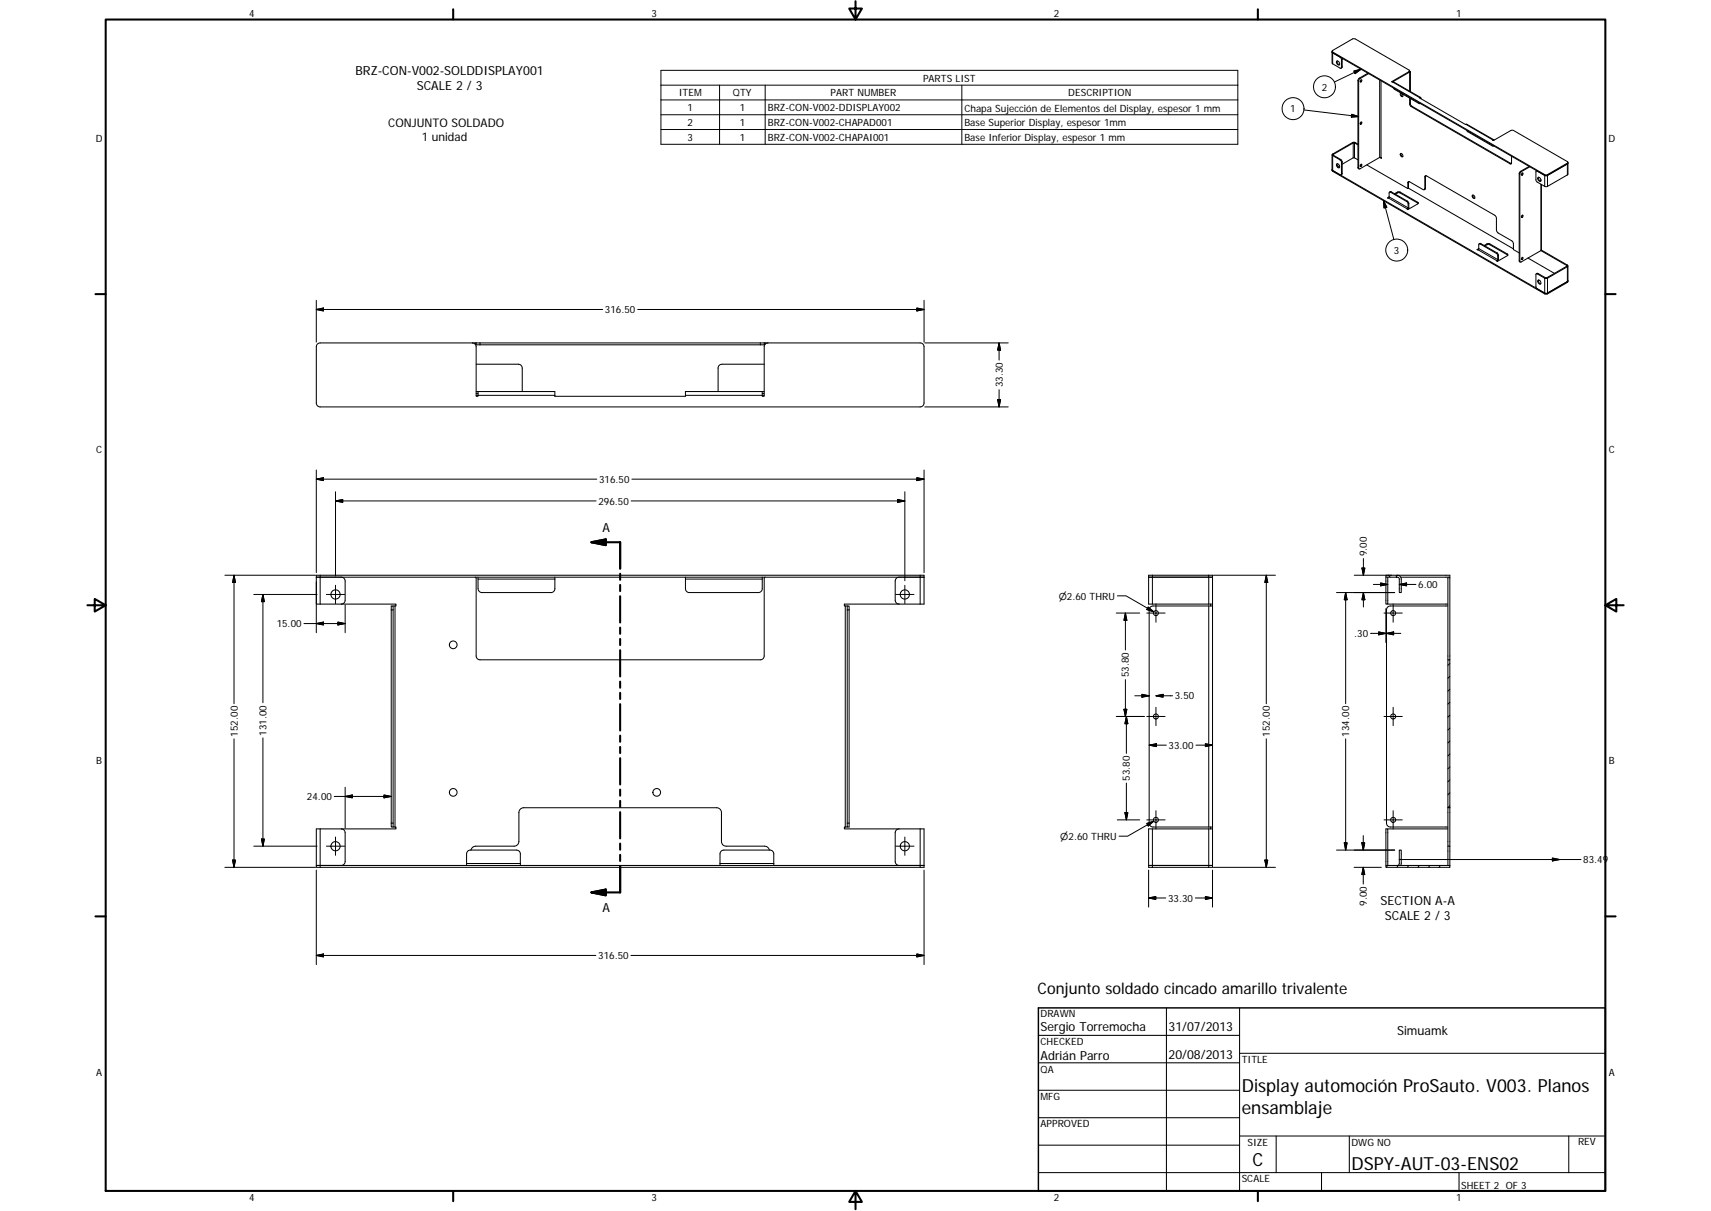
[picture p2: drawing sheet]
<svg xmlns="http://www.w3.org/2000/svg" width="594mm" height="420mm" viewBox="0 0 594 420" stroke-linecap="round" stroke-linejoin="round" font-family="sans-serif">
<g fill="none" stroke="#000" stroke-width=".36">
<path d="M462.5 18.1v3.9l3.1 1.7v-3.5l-2.9-1.9M462.5 18.1l.2 .2M462.5 17.8v.3M462.7 18.3l73.6 42.6M464.2 21.2a.8 .8 0 0 1 .8 .5 .8 .8 0 0 1-.2 .9l-.3-.2a.88 .88 0 0 1-.3-1.2zM464.3 21.1l.1 .9 .7 .5M465.9 20.2l.1 3-.4 .5M472.4 27.9l.2-.2a.36 .36 0 0 1 .2 .5 .36 .36 0 0 1-.6 .1zM472.6 27.7l-.3 .6M475 25.4l-3.2 1.8-.3 .6v30.5l.4 .3M475.2 25.5l-3.1 1.8-.4 .8 .1 30.4 .4 .1 6.8-4M483.5 28.4h-.3l6-3.6 .2-.3-18.9-11h-.9l-7.1 4.2 .1 .3 73.9 42.7h.7l7.2-4.3-.2-.3-18.8-10.9h-.7l-6.2 3.6-.2-.2h.5"/>
<path d="M483.5 28.4h.3l9.5 5.4M483.8 30.5l.4 .5 8.8 4.9M486.5 32.3l.1 .7 .5 .4M486.5 32.3a.57 .57 0 0 0-.2 .8 .57 .57 0 0 0 .8 .2l-.3-.8M489.4 25l.1 6.6M489.4 24.7l.3 .3v6.8M489.4 24.6l-.2 .5-5.7 3.3M489.5 34.1v2.2l.4 .7 34.6 19.9 .3-.2v-2.5M489.7 34.2v2l.5 .6 34.6 20M493.4 34.3a.34 .34 0 0 0-.1-.5 .34 .34 0 0 0-.5 .1l16 9.3 .5-.1 9.4 5.4M462.5 58.9l.2 .3M462.5 53.7v5.5l.2 .2 73.6 42.6h1l7-4.1 .1-5.6"/>
<path d="M462.7 59.2l73.6 42.5M464.1 56.9a.77 .77 0 0 1 .9 .4 .77 .77 0 0 1-.2 1l-.6-.5zM464.3 56.8l.1 .8 .7 .5M465.1 57.5l-.5 .3M471.5 50.3l-1.5-.7-7.1 4.1 2.8 1.7 .2 .5 .1 4.4-.4 .4M471.5 55.5l-1.5-.8-4 2.3M471.5 50l-1.1-.6h-.7l-7.1 4.1v.4l3 1.9 .2 4.7-.5 .2-2.6-1.5M472.4 42.5l.2-.1a.35 .35 0 0 1 .2 .5 .35 .35 0 0 1-.6 0zM472.4 57.2l.2-.2a.35 .35 0 0 1 .2 .5 .35 .35 0 0 1-.6 .1zM472.6 42.4l-.3 .5M472.6 57l-.3 .6M474.5 57.2l14.3 8.2"/>
<path d="M479 54.6h.5l.1 .4zM486.3 53.3a.62 .62 0 0 1 .7 .4 .62 .62 0 0 1-.2 .7l-.5-.5zM486.5 53.2l.1 .7 .5 .4M509.3 45.2l.4 .5 8.8 5M530.9 57.7l-3.1 1.8-.3 .6v30.5l.3 .3M531.2 57.9l-3 1.7-.5 .8 .1 30.5h.4l6.8-3.9M533.6 59.2l-.2 .1M544.4 56.6l-7.1 4.3h-1M544.4 56.3l-.1 4.3-7.3 4.2-.7-.1-2.9-1.9-.1-3.3 .3-.2 2.7 1.6M481.7 68.7l.6-.4-.3 .5zM482.5 66.7l.5-.2 5.9 3.5 .3 .5v1.6l-.4 .6M484.2 67.2l1.1-.6h.7l6.4 3.7 .1 .3-3.7 2.1-.2-.1 .3-.4v-1.4l-.5-.9-5.7-3.3-.4 .2v1.5"/>
<path d="M484.5 67.4l.8-.5h.7l6.4 3.7M488.8 65.4v-2.2l.5-.2 4.8 2.8 .5-.1 .1-4.3 .4-.4 23.9 13.7 .6 .8v4.3l.3 .7 5.1 3.2 .5 .7v2.2l2 1.2M489 65.3l-.2 .1M489 65.3l36.5 21M489.1 63l-.1 2.3M495 60.9l-.1 4.4-.4 .5M511.3 67.7a.64 .64 0 0 1 .7 .4 .64 .64 0 0 1-.3 .8l-.1-.1a.73 .73 0 0 1-.3-1.1zM511.4 67.7l.1 .6 .6 .4M528.5 74.7h.1a.36 .36 0 0 1 .2 .5 .36 .36 0 0 1-.6 0zM528.5 60.1l.1-.1a.35 .35 0 0 1 .1 .5 .35 .35 0 0 1-.5 .1zM528.6 74.7l-.4 .6M528.6 60l-.4 .6"/>
<path d="M534 61.6a.77 .77 0 0 1 .9 .4 .77 .77 0 0 1-.2 .9h-.2a1.05 1.05 0 0 1-.5-1.3zM534.2 61.5l.1 .8 .7 .5M535.2 64l-.2 23M512.8 86.6l.6-.3-.2 .4zM513.6 84.6l.6-.1 5.6 3.3 .5 .7-.1 1.6-.3 .6M515.3 85.2l1-.6h.9l6.2 3.5 .2 .4-3.7 2.2-.2-.1 .3-.4v-1.5l-.3-.7-5.9-3.4-.3 .2-.1 1.5M515.6 85.3l.9-.5h.6l6.5 3.7M528.6 89.3l-.4 .6M530.5 89.5l9.2 5.3M534 97.3a.77 .77 0 0 1 .9 .4 .77 .77 0 0 1-.2 .9l-.6-.5zM534.2 97.1l.1 .9 .7 .4M535 87l9.1 5.3-7.2 4.1-2.9-1.5-.6 .1"/>
<path d="M535.2 86.8l9.2 5.5-7.2 4.3-.9-.1-2.9-1.5v4.8l2.9 1.9M544.4 97.4l-7.1 4.3h-1M164 119a1.3 1.3 0 0 1 1.3 1.3v17.2h.7v-1.7M165.3 119h-54.1a1.3 1.3 0 0 0-1.4 1.3v19.5a1.34 1.34 0 0 0 1.4 1.4h208.3a1.34 1.34 0 0 0 1.3-1.4v-19.5a1.3 1.3 0 0 0-1.3-1.3h-54.2M165.3 119.6h100M165.3 119l-.1 .6M165.3 119h100M265.3 119.6h.2M265.3 119v.6M266.7 119a1.3 1.3 0 0 0-1.4 1.3v17.2h-.6v-1.7M165.3 126.4h14.7a1.41 1.41 0 0 1 1.3 1.3v8.1M165.3 135.8h27.4v1.7h45.3v-1.7h27.3"/>
<path d="M165.3 136.5h.7M264.7 136.5h.6M265.3 126.4h-14.6a1.37 1.37 0 0 0-1.4 1.3v8.1M398.8 199.6h22.2v10h-22.2zM481.2 199.6h3.7v.7h-3.7zM484.9 199.6h18.5v.7M485.2 199.6a1.38 1.38 0 0 1 1.3 1.3v4.7h-.6l-.1-4.9-.4-.4h-.5M109.8 200.3h211M118.5 209.6h19v.6h-1M118.5 200.3a1.34 1.34 0 0 1 1.3 1.3v6.7a1.34 1.34 0 0 1-1.3 1.3M118.5 209.6h-8.7v-10h211v10h-27.6v.6h1M135.8 210.2h.7v76.7h-.7z"/>
<path d="M165 200.3l.3 .3v27a1.3 1.3 0 0 0 1.4 1.3h97.3a1.3 1.3 0 0 0 1.3-1.3v-27l.4-.3M166 200.3v4a1.41 1.41 0 0 0 1.3 1.3h24a1.34 1.34 0 0 0 1.4-1.3v-4M264.7 200.3v4a1.38 1.38 0 0 1-1.4 1.3h-24a1.34 1.34 0 0 1-1.3-1.3v-4M294.2 210.2h.6v76.7h-.6zM312.2 200.3a1.34 1.34 0 0 0-1.4 1.3v6.7a1.34 1.34 0 0 0 1.4 1.3M398.8 200.3h22.2M420.3 209.6v.6M421 209.6v78M421 210.2h-20.7a1.34 1.34 0 0 0-1.3 1.4v74a1.34 1.34 0 0 0 1.3 1.3h20.7M481.2 200.3v9.3h.7v-9.3M481.9 209.6h20.8M486.4 200.3h17v28.6"/>
<path d="M502.7 210.2h-20a1.34 1.34 0 0 0-1.3 1.4v74a1.34 1.34 0 0 0 1.3 1.3h20M502.7 200.3v28.6M502.7 228.9h.7v51.3h-.7zM118.5 287.6h-8.7v12.7h1.4M118.5 287.6a1.34 1.34 0 0 1 1.3 1.3v10a1.37 1.37 0 0 1-1.3 1.4M136.5 286.9h1v.7h-19M163.5 294.9a1.7 1.7 0 0 1 1.7-1.3h13.3a1.68 1.68 0 0 0 1.7-1.7v-10a1.68 1.68 0 0 1 1.6-1.7h67a1.69 1.69 0 0 1 1.7 1.7v10a1.62 1.62 0 0 0 1.7 1.7h13.3a1.7 1.7 0 0 1 1.6 1.3M294.2 286.9h-1v.7h19M312.2 287.6a1.34 1.34 0 0 0-1.4 1.3v10a1.37 1.37 0 0 0 1.4 1.4M312.2 287.6h8.6v13.3h-211v-.6h1.4M420.3 286.9v.7M421 287.6v13.3h-22.2v-.6h1.3"/>
<path d="M421 287.6h-22.2v12.7h1.3M481.9 287.6h20.8M502.7 293.6v6.7M502.7 280.2v13.4h.7M503.4 280.2v13.4M503.4 293.6v6.7M111.2 300.3h209.6M162 300.3v-4.1a1.3 1.3 0 0 1 1.3-1.3h16a1.34 1.34 0 0 1 1.4 1.3v4.1M250 300.3v-4.1a1.34 1.34 0 0 1 1.3-1.3h16a1.3 1.3 0 0 1 1.4 1.3v4.1M421 300.3h-20.9M481.2 300.3h22.2v.6h-22.2zM481.2 300.3v-12.7h.7v12.7"/>
<path d="M486.4 300.3l.1-5.4h-.6v4.7l-.2 .5-.5 .2M360.5 359.2h69.9M405 349.7v63.5M430.4 349.7v63.5M360.5 368.7h69.9M360.5 378.3h69.9M430.4 365.4h127M360.5 387.8h69.9M360.5 397.3h69.9M430.4 394.1h127M443.1 394.1v12.7M468.5 394.1v12.7"/>
<path d="M544.7 394.1v12.7M360.5 406.8h196.9M458.8 406.8v6.4M506.6 406.8v6.4"/>
<circle cx="528.6" cy="89.7" r=".37"/>
<circle cx="116.5" cy="206.2" r="1.6"/>
<circle cx="314.2" cy="206.2" r="1.59"/>
<circle cx="401.3" cy="212.7" r=".87"/>
<circle cx="483.7" cy="212.7" r=".87"/>
<circle cx="157.4" cy="223.7" r="1.34"/>
<circle cx="401.3" cy="248.6" r=".87"/>
<circle cx="483.7" cy="248.6" r=".88"/>
<circle cx="157.4" cy="274.9" r="1.34"/>
<circle cx="228" cy="274.9" r="1.34"/>
<circle cx="116.5" cy="293.6" r="1.6"/>
<circle cx="314.2" cy="293.6" r="1.58"/>
<circle cx="401.3" cy="284.5" r=".87"/>
<circle cx="483.7" cy="284.5" r=".87"/>
</g>
<g fill="none" stroke="#000" stroke-width=".35">
<path d="M462.7 18.1v4M229.5 24.4h200.3v25.7h-200.3zM229.5 29.5h200.3M229.5 34.7h200.3M229.5 39.8h200.3M249.8 29.5v20.6M265.7 29.5v20.6M334 29.5v20.6M452.7 38.1l19 2.3M466 23.2l-.2 .2M466 20.5l-.2 .2M469.3 39.6l2.4 .8-2.5 .2z"/>
<path d="M470.1 24.6l2.5-.6-2.1 1.5zM471.5 27.9l.2 .2M471.9 27.1l.3 .2M472.6 24l-9.3 4.5M479 27.8v26.8M479.5 28v26.6M483.5 28.4l9.4 5.5M489.2 24.8v.3M489.6 24.8l-.2 .1M489.7 36l-.2 .2M489.7 25l-.2 .1M490.2 36.8l-.3 .2"/>
<path d="M229.5 44.9h200.3M462.7 53.4l.2 .2-.2 .4v5.4M465.5 55.4l-.2 .1M466 56.2l-.2 .1M469.6 49.5l.3 .1v5.2M470.5 49.5l-.2 .1v5.2M471.5 58.2l.2 .1M509 43.1l9.4 5.6M524.6 56.7l-.2 .2M527.9 59.5l.3 .1M544.2 56.6v4.1M466 60.3l-.2 .1"/>
<path d="M480.4 69.6l3.6 13.5M480.4 69.6l1.1 2.3-1 .3zM482.1 68.7l6.6 4M482.3 68.3l6.6 3.8 .3-.1M483 66.5l-.2 .2M485.2 66.7v.2M486.1 66.7v.2M488.7 69.8l-.3 .1M489 63.3l-.2 .1M489.2 70.6l-.3 .2M492.3 70.2v.3M494.9 65.3l-.2 .1"/>
<path d="M494.9 61.2l-.2 .2M527.5 60.3l.2 .1M535 62.3v.4M535 63.9v23.1M536.3 60.6v4.1M537.3 60.6v4.1M513.2 86.7l6.6 3.9M513.4 86.3l6.6 3.8 .3-.2M514.2 84.5l-.3 .1M516.3 84.6v.3M517.2 84.6v.3M519.8 87.8l-.2 .1"/>
<path d="M520.3 88.6l-.3 .1M523.4 88.1v.3M527.5 90.5l.2 .1M534 94.9l-.2 .1M536.6 96.4l-.3 .1v5.5M537.1 96.4l.2 .1v5.5M544.2 92l-.2 .4 .2 .1v5.5M109.8 104.2v14.5M109.8 107.4l2.5-.5v1zM109.8 107.4h99.4M165 119v.4M166.7 119v.6"/>
<path d="M221.4 107.4h99.4M264 119v.6M265.7 119v.4M318.3 106.9l2.5 .5-2.5 .5zM320.8 104.2v14.5M321.1 119h29M346.9 119v5.9M346.9 119l.5 2.5h-1zM165.3 137.2h27.4M238 137.2h27.3M346.4 138.7h1l-.5 2.5zM346.9 135.2v6"/>
<path d="M321.1 141.2h29M109.8 163.1v35.6M109.8 166.2l2.5-.5v1.1zM109.8 166.2h97.4M116.5 173.8l2.5-.5v1zM116.5 173.8h90.5M116.5 170.6v29.3M219.2 173.8h95M219.4 166.2h101.4M311.7 173.3l2.5 .5-2.5 .5zM314.2 170.6v30.9M318.3 165.7l2.5 .5-2.5 .6z"/>
<path d="M320.8 163.1v35.6M78.1 199.6h31.5M81.3 199.6v44.6M81.3 199.6l.5 2.5h-1.1zM111.2 199.6v10M319.5 199.6v10M400.1 199.6v10M419.7 199.6v10M421.3 199.6h21.5M439.7 199.6v44.6M439.7 199.6l.5 2.5h-1zM470.2 199.6h13"/>
<path d="M472.9 197.1h1l-.5 2.5zM473.4 193.8v5.8M482 199.6l.7 .7M88.1 206.2h22M91.3 206.2v37.6M91.3 206.2l.5 2.5h-1zM105.5 216.3h14.3M109.8 216.3l2.5-.5v1zM109.8 201.9v17.6M113.3 206.2h6.4M116.5 203.1v6.3M117.3 215.8l2.5 .5-2.5 .5z"/>
<path d="M119.8 209.9v9.6M135.8 211.6h.7M137.2 210.2v76.7M166 200.9h26.7M238 200.9h26.7M293.5 210.2v76.7M294.2 211.6h.6M311 206.2h6.3M314.2 203.1v6.3M387.6 212.7h8.1M388 206.7h3l9.6 5.6M390.8 212.7v12.8"/>
<path d="M390.8 212.7l.5 2.5h-1.1zM398.2 212.7h6.3M398.7 210.6l1.9 1.7-2.4-.8zM401.4 209.5v6.4M419.7 210.2v76.7M464.1 205.6h20.1M467.2 205.6l.5 2.5h-1zM467.2 205.6v38.6M473.4 205.6v5M473.4 205.6l.5 2.5h-1zM475.9 219.8h5.3M476.9 202.8h5"/>
<path d="M478.7 219.2l2.5 .6-2.5 .5zM479.4 202.3l2.5 .5-2.5 .5zM480.5 212.7h6.4M481.2 211.2v1.4M481.2 212.8v10.1M481.4 219.8l2.5-.6v1.1zM481.4 219.8h5M483.7 209.5v6.4M485.9 202.8l2.5-.5v1zM485.9 202.8h5.7M390.8 235.8v12.8M503.4 239.2l-.7 .6"/>
<path d="M503.4 234.7l-.7 .7M503.4 230.2l-.7 .6M81.3 256.3v44.6M91.3 256v37.6M387.6 248.6h9.7M390.2 246.1h1.1l-.5 2.5zM391.1 248.6v12.8M391.1 248.6l.5 2.5h-1zM394 241.4h5M396.5 240.9l2.5 .5-2.5 .5zM398.2 248.6h6.3M399 258.5l2.5-.5v1z"/>
<path d="M399 258.5h6M401.4 245.4v6.4M401.4 241.4l2.4-.5v1zM401.4 241.4h5.7M415.2 258.5h5.8M418.5 258l2.5 .5-2.5 .5zM439.7 256.3v44.6M467.2 256.3v38.6M480.5 248.6h6.4M483.7 245.4v6.4M503.4 257.1l-.7 .7M503.4 252.6l-.7 .7"/>
<path d="M503.4 248.1l-.7 .7M503.4 243.6l-.7 .7M116.1 276.3h19.7M119.8 276.3l2.5-.5v1zM119.8 273.2v14.1M133.3 275.8l2.5 .5-2.5 .5zM391.1 271.7v12.8M503.4 279.6l-.7 .6M503.4 275.1l-.7 .7M503.4 270.6l-.7 .7M503.4 266.1l-.7 .7M503.4 261.6l-.7 .7"/>
<path d="M80.7 298.4h1.1l-.5 2.5zM88.1 293.6h22M90.8 291.1h1l-.5 2.5zM111.2 287.6v13.3M113.3 293.6h6.4M116.5 290.4v6.4M135.8 285.6h.7M162 299.6h18.7M250 299.6h18.7M294.2 285.6h.6M311 293.6h6.3M314.2 290.4v6.4"/>
<path d="M319.5 287.6v13.3M387.9 284.5h7.8M390.6 282h1l-.5 2.5zM398.2 284.5h6.3M398.2 285.7l2.4-.8-1.9 1.7zM400.1 287.6v13.3M400.6 284.9l-9.1 5.2h-3M401.4 281.3v6.3M419.7 287.6v13.3M439.2 298.4h1l-.5 2.5zM464.1 294.9h20.1M466.7 292.4h1l-.5 2.5z"/>
<path d="M472.8 292.4h1.1l-.6 2.5zM473.3 289.9v5M480.5 284.5h6.4M483.7 281.3v6.3M485.9 298.2l.3-.1zM485.9 298.2h63.1M539 297.7l2.5 .5-2.5 .5zM78.1 300.9h31.5M109.8 301.9v32.8M320.8 301.9v32.8M398.8 301.9v12.8M398.8 311.6l2.5-.5v1z"/>
<path d="M398.8 311.6h6M415 311.6h6M418.5 311.1l2.5 .5-2.5 .5zM421 301.9v12.8M421.3 300.9h21.5M470.2 300.9h9.4M473.3 300.9v5.8M473.3 300.9l.6 2.5h-1.1zM481.8 300.3l-.4 .6M485.4 300.3l-.4 .6M489.1 300.3l-.4 .6M492.8 300.3l-.4 .6"/>
<path d="M496.4 300.3l-.4 .6M500.1 300.3l-.4 .6M503.4 300.9h.1M109.8 331.5l2.5-.5v1zM109.8 331.5h97.1M219.1 331.5h101.7M318.3 331l2.5 .5-2.5 .5z"/>
<circle cx="449" cy="37.7" r="3.8"/>
<circle cx="459.9" cy="30.1" r="3.8"/>
<circle cx="485" cy="86.8" r="3.8"/>
</g>
<g fill="none" stroke="#000" stroke-width=".71">
<path d="M36.7 6.8h520.7v406.4h-520.7zM157.3 3.2v3.6M297 .4v6.4l-2.2-3.8h4.5l-2.3 3.8M436.7 3.2v3.6M33.1 102h3.6M557.4 102h3.6M205.3 188.1l5-1v2zM205.3 188.1h10v9.2M215.3 199.1v2.1M30.3 210h6.4l-3.8-2.2v4.4l3.8-2.2M215.3 202.9v2.2M215.3 206.9v9.1"/>
<path d="M215.3 217.8v2.1M557.4 210l3.8 2.2v-4.4l-3.8 2.2h6.3M215.3 221.7v2.1M215.3 225.6v9.1M215.3 236.5v2.1M215.3 240.4v2.1M215.3 244.3v9.1M215.3 255.2v2.2M215.3 259.1v2.2M215.3 263.1v9.1M215.3 274v2.1M215.3 277.9v2.1"/>
<path d="M215.3 281.8v9.1M215.3 292.7v2.1M215.3 296.6v2.1M33.1 317.9h3.6M205.3 309.6l5-1v2zM215.3 300.5v9.1h-10M557.4 317.9h3.6M157.3 413.2v3.6M297 413.2l2.3 3.8h-4.5l2.2-3.8v6.3M436.7 413.2v3.6"/>
</g>
<path d="M360.5 349.7h196.9v63.5h-196.9z" fill="none" stroke="#000" stroke-width=".51"/>
<path d="M205.3 188.1l5-1v2zM205.3 309.6l5-1v2z" fill="#000" stroke="#000" stroke-width=".71"/>
<g fill="#000" stroke="#000" stroke-width=".35">
<path d="M470.1 24.6l2.5-.6-2.1 1.5zM469.3 39.6l2.4 .8-2.5 .2zM480.4 69.6l1.1 2.3-1 .3zM109.8 107.4l2.5-.5v1zM318.3 106.9l2.5 .5-2.5 .5zM346.4 138.7h1l-.5 2.5zM346.9 119l.5 2.5h-1zM109.8 166.2l2.5-.5v1.1zM116.5 173.8l2.5-.5v1zM311.7 173.3l2.5 .5-2.5 .5zM318.3 165.7l2.5 .5-2.5 .6zM472.9 197.1h1l-.5 2.5z"/>
<path d="M81.3 199.6l.5 2.5h-1.1zM91.3 206.2l.5 2.5h-1zM109.8 216.3l2.5-.5v1zM117.3 215.8l2.5 .5-2.5 .5zM390.8 212.7l.5 2.5h-1.1zM398.7 210.6l1.9 1.7-2.4-.8zM439.7 199.6l.5 2.5h-1zM467.2 205.6l.5 2.5h-1zM473.4 205.6l.5 2.5h-1zM479.4 202.3l2.5 .5-2.5 .5zM481.4 219.8l2.5-.6v1.1zM485.9 202.8l2.5-.5v1z"/>
<path d="M478.7 219.2l2.5 .6-2.5 .5zM390.2 246.1h1.1l-.5 2.5zM391.1 248.6l.5 2.5h-1zM396.5 240.9l2.5 .5-2.5 .5zM399 258.5l2.5-.5v1zM401.4 241.4l2.4-.5v1zM418.5 258l2.5 .5-2.5 .5zM119.8 276.3l2.5-.5v1zM133.3 275.8l2.5 .5-2.5 .5zM80.7 298.4h1.1l-.5 2.5zM90.8 291.1h1l-.5 2.5zM390.6 282h1l-.5 2.5z"/>
<path d="M398.2 285.7l2.4-.8-1.9 1.7zM439.2 298.4h1l-.5 2.5zM466.7 292.4h1l-.5 2.5zM472.8 292.4h1.1l-.6 2.5zM539 297.7l2.5 .5-2.5 .5zM398.8 311.6l2.5-.5v1zM418.5 311.1l2.5 .5-2.5 .5zM473.3 300.9l.6 2.5h-1.1zM109.8 331.5l2.5-.5v1zM318.3 331l2.5 .5-2.5 .5z"/>
</g>
<g font-size="6.3">
<text x="431.1" y="379">Display automoción ProSauto. V003. Planos</text>
<text x="431.1" y="386.6">ensamblaje</text>
<text x="434.8" y="404.7">C</text>
<text x="469.2" y="406">DSPY-AUT-03-ENS02</text>
</g>
<text font-size="5.5" x="360.2" y="344.8">Conjunto soldado cincado amarillo trivalente</text>
<g font-size="4.4">
<text x="123.4" y="26">BRZ-CON-V002-SOLDDISPLAY001</text>
<text x="144.7" y="31.2">SCALE 2 / 3</text>
<text x="209.2" y="184.6">A</text>
<text x="209.2" y="316.3">A</text>
<text x="479.3" y="313.9">SECTION A-A</text>
<text x="480.9" y="319.2">SCALE 2 / 3</text>
<text x="361.3" y="357.5">Sergio Torremocha</text>
<text x="405.8" y="357.8">31/07/2013</text>
<text x="485.1" y="359.2">Simuamk</text>
<text x="361.3" y="367.9">Adrián Parro</text>
<text x="405.8" y="367.3">20/08/2013</text>
</g>
<g font-size="4.1">
<text x="134.8" y="44">CONJUNTO SOLDADO</text>
<text x="146.4" y="49">1 unidad</text>
</g>
<g font-size="3.5">
<text x="86.6" y="5.8">4</text>
<text x="226.3" y="5.8">3</text>
<text x="365.9" y="5.8">2</text>
<text x="505.6" y="5.8">1</text>
<text x="320.5" y="28.3">PARTS LIST</text>
<text x="235.7" y="33.4">ITEM</text>
<text x="254.5" y="33.4">QTY</text>
<text x="288.4" y="33.4">PART NUMBER</text>
<text x="370.9" y="33.4">DESCRIPTION</text>
<text x="458.9" y="31.4">2</text>
<text x="238.7" y="38.5">1</text>
<text x="256.8" y="38.5">1</text>
<text x="266.6" y="38.5">BRZ-CON-V002-DDISPLAY002</text>
<text x="334.8" y="38.7">Chapa Sujección de Elementos del Display, espesor 1 mm</text>
<text x="448" y="39">1</text>
<text x="238.7" y="43.7">2</text>
<text x="256.8" y="43.7">1</text>
<text x="266.6" y="43.7">BRZ-CON-V002-CHAPAD001</text>
<text x="334.8" y="43.7">Base Superior Display, espesor 1mm</text>
<text x="33.2" y="49.4">D</text>
<text x="238.7" y="48.8">3</text>
<text x="256.8" y="48.8">1</text>
<text x="266.6" y="48.8">BRZ-CON-V002-CHAPAI001</text>
<text x="334.8" y="48.9">Base Inferior Display, espesor 1 mm</text>
<text x="558.5" y="49.4">D</text>
<text x="484" y="88.1">3</text>
<text x="210.1" y="108.6">316.50</text>
<text x="348.2" y="134.4" transform="rotate(-90 348.2 134.4)">33.30</text>
<text x="33.4" y="157.3">C</text>
<text x="558.6" y="157.3">C</text>
<text x="208" y="167.5">316.50</text>
<text x="207.8" y="175.1">296.50</text>
<text x="474.6" y="193" transform="rotate(-90 474.6 193)">9.00</text>
<text x="492.4" y="204">6.00</text>
<text x="96.1" y="217.6">15.00</text>
<text x="470.2" y="221">.30</text>
<text x="392" y="235" transform="rotate(-90 392 235)">53.80</text>
<text x="407.9" y="242.7">3.50</text>
<text x="82.5" y="255.5" transform="rotate(-90 82.5 255.5)">152.00</text>
<text x="92.6" y="255.2" transform="rotate(-90 92.6 255.2)">131.00</text>
<text x="440.9" y="255.5" transform="rotate(-90 440.9 255.5)">152.00</text>
<text x="468.5" y="255.5" transform="rotate(-90 468.5 255.5)">134.00</text>
<text x="405.7" y="259.8">33.00</text>
<text x="33.4" y="265.2">B</text>
<text x="558.6" y="265.2">B</text>
<text x="392.3" y="270.8" transform="rotate(-90 392.3 270.8)">53.80</text>
<text x="106.6" y="277.6">24.00</text>
<text x="549.7" y="299.5">83.49</text>
<text x="405.6" y="312.8">33.30</text>
<text x="474.6" y="314.3" transform="rotate(-90 474.6 314.3)">9.00</text>
<text x="207.7" y="332.7">316.50</text>
<text x="361.3" y="353">DRAWN</text>
<text x="361.3" y="362.5">CHECKED</text>
<text x="431.1" y="368.7">TITLE</text>
<text x="33.4" y="373.2">A</text>
<text x="361.3" y="372.1">QA</text>
<text x="558.6" y="373.2">A</text>
<text x="361.3" y="381.6">MFG</text>
<text x="361.3" y="391.2">APPROVED</text>
<text x="433.2" y="397.5">SIZE</text>
<text x="469.2" y="397.5">DWG NO</text>
<text x="547.9" y="397.4">REV</text>
<text x="431.1" y="410.2">SCALE</text>
<text x="507.3" y="412.4">SHEET 2 OF 3</text>
<text x="86.6" y="416.7">4</text>
<text x="226.3" y="416.7">3</text>
<text x="365.9" y="416.7">2</text>
<text x="505.6" y="416.7">1</text>
</g>
<g font-size="3.3">
<text x="367.6" y="208">⌀2.60 THRU</text>
<text x="368.1" y="291.4">⌀2.60 THRU</text>
</g>
</svg>
